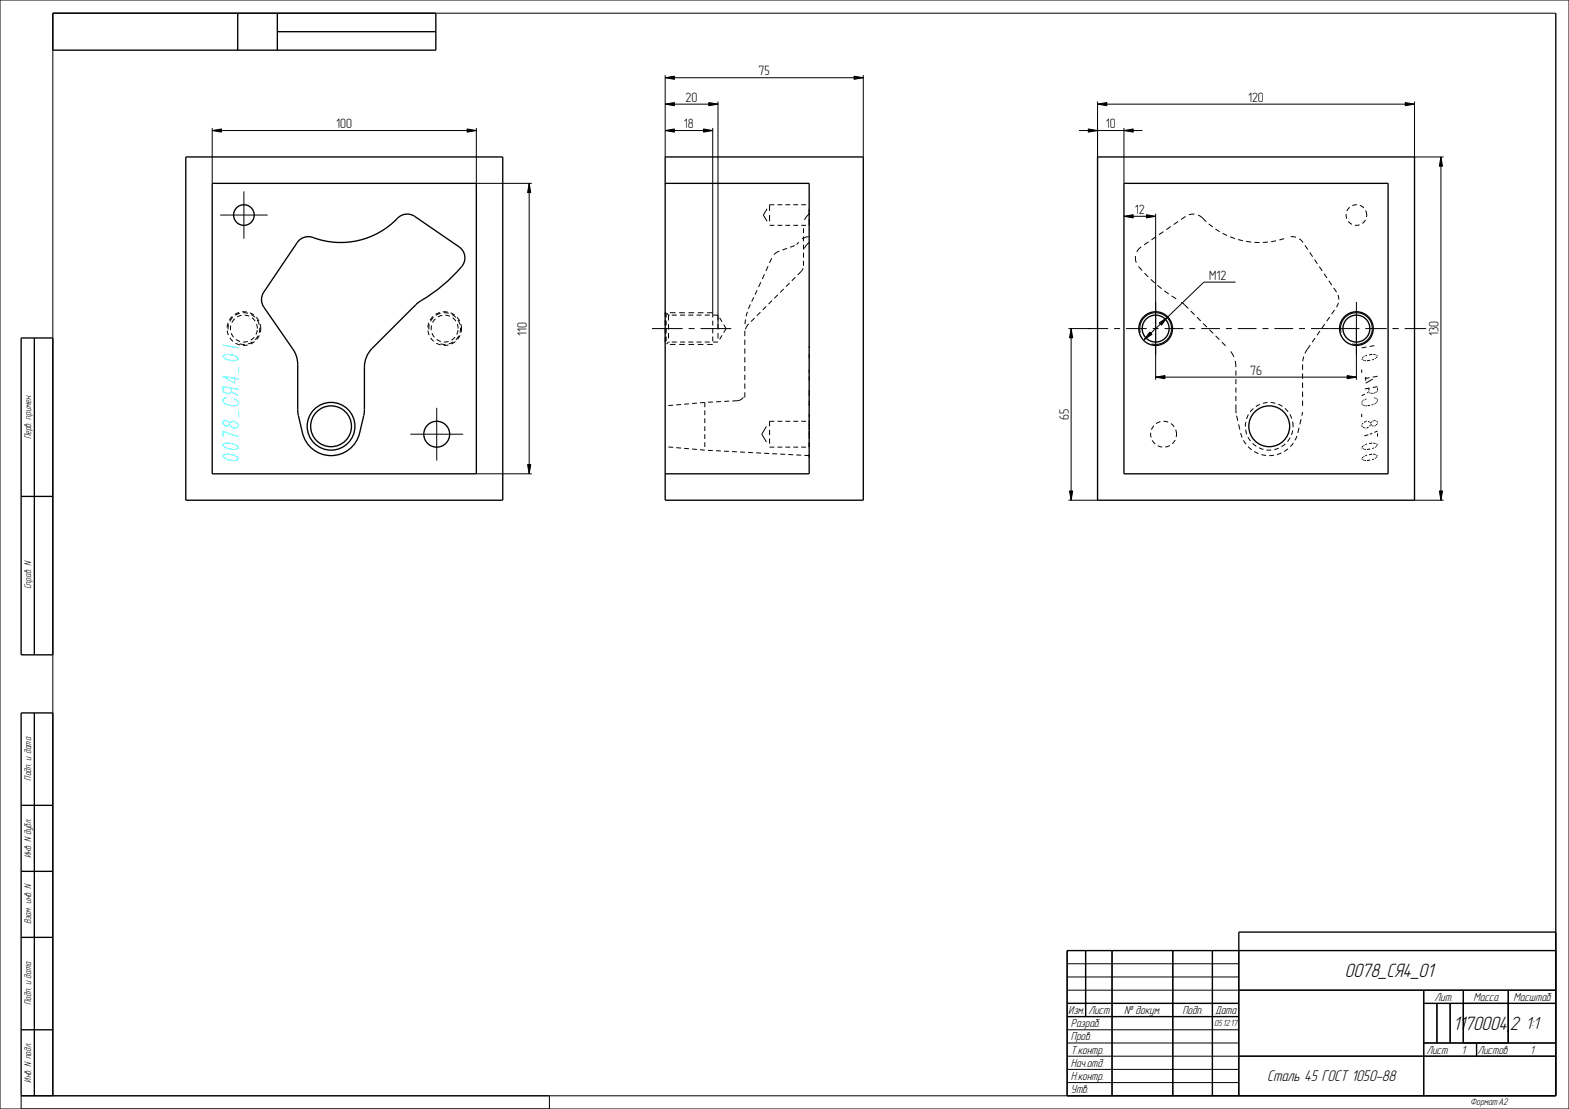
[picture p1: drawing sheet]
<svg xmlns="http://www.w3.org/2000/svg" width="594mm" height="420mm" viewBox="0 0 594 420" stroke-linecap="round" stroke-linejoin="round" font-family="sans-serif">
<g fill="none" stroke="#000" stroke-width=".51">
<path d="M20 5h145v14h-145zM90 5v14M105 12h60M105 5v14M589 5v410h-185v-55h185M70.3 59.4h120v130h-120zM251.8 59.4h75v130h-75zM415.5 59.4h120v130h-120zM80.3 69.4h100v110h-100zM251.8 69.4h54.5v110h-54.5M425.5 69.4h100v110h-100zM113 91.2a5 5 0 0 1 5.5-1.3 30 30 0 0 0 32.6-7.8 5 5 0 0 1 5.9-.1l16.8 11.5a5.2 5.2 0 0 1 .1 8.5 70.8 70.8 0 0 1-16.1 13.1l-16.9 16.8a10.1 10.1 0 0 0-2.9 7.1l-.1 17.1-1.7 7.9a11.1 11.1 0 0 1-10.9 8.6 11.1 11.1 0 0 1-10.8-8.6l-1.7-7.9-.1-18.1a10.1 10.1 0 0 0-1.8-5.7l-11-16a5 5 0 0 1 0-5.7z"/>
<path d="M8 128h12v120h-12zM13 128v120M8 188h12M8 270h12v145h-12zM13 270v145M8 305h12M8 330h12M8 355h12M411 360v25M421 360v55M444 360v55M459 360v55"/>
<path d="M589 353h-120v62M404 380h65M469 375h120M539 380h50M539 375v40M544 380v15M549 380v15M554 375v20M571 375v20M8 390h12M404 385h65M469 400h120"/>
<path d="M539 395h50M559 395v5"/>
<circle cx="125.3" cy="161.4" r="9"/>
<circle cx="125.3" cy="161.4" r="7.7"/>
<circle cx="480.5" cy="161.4" r="7.7"/>
</g>
<path d="M251.8 39.4l3.5-.6v1.2zM251.8 29.4l3.5-.6v1.2zM268.3 38.8l3.5 .6-3.5 .6zM323.3 28.8l3.5 .6-3.5 .6zM251.8 49.4l3.5-.6v1.2zM266.3 48.8l3.5 .6-3.5 .6zM412 48.8l3.5 .6-3.5 .6zM425.5 49.4l3.5-.6v1.2zM425.5 81.9l3.5-.6v1.2zM434 81.3l3.5 .6-3.5 .6zM435.3 125.7l.8 .9-2.9 2zM438.9 122.3l2.9-2-2.1 2.8z" fill="#000"/>
<g fill="none" stroke="#000" stroke-width=".38">
<path d="M0 0h594v420h-594zM589 5h-569v410M251.8 39.4l3.5-.6v1.2zM251.8 29.4l3.5-.6v1.2zM251.8 28.4v31M251.8 39.4h20M251.8 29.4h75M268.3 38.8l3.5 .6-3.5 .6zM271.8 38.4v86M323.3 28.8l3.5 .6-3.5 .6zM326.8 28.4v31M251.8 49.4l3.5-.6v1.2z"/>
<path d="M251.8 49.4h18M266.3 48.8l3.5 .6-3.5 .6zM269.8 48.4v71.8M408.5 49.4h24M412 48.8l3.5 .6-3.5 .6zM415.5 48.4v11M425.5 49.4l3.5-.6v1.2zM425.5 48.4v21M292.1 97.8l-.8 1.8M295.1 95.1l-2.1 1.3M298 94.1l-1.8 .6M300.9 93h.1"/>
<path d="M300.9 93l-1.8 .6M302.4 91.7l-.8 .9M304.2 85.2h.1M304.2 86.4v1.9M304.2 89.5v1.9M304.2 92.6v1.9M304.2 95.7v1.9M304.2 98.8v1.9M306.3 89.6l-1.5 .3-1.2 .6M306.3 91.8l-1 1-.7 1.3M306.3 81.1l-1 1-.7 1.2M425.5 81.9l3.5-.6v1.2z"/>
<path d="M425.5 81.9h12M429.9 97l.3 2.5M432 93.5l-1.6 1.9M434 81.3l3.5 .6-3.5 .6zM434.8 91.6l-1.6 1.1M437.5 80.9v43.5M437.6 89.7l-1.6 1.1M440.4 87.7l-1.6 1.2M443.2 85.8l-1.7 1.2M446 83.9l-1.7 1.1M448.8 82l-1.7 1.1M452.2 81.1l-2.1 .2"/>
<path d="M453.6 81.4l1.3 .8 1.8 1.8M457.6 84.8l1.5 1.2M460.2 86.7l1.6 1M462.9 88.3l1.7 .9M465.7 89.7l1.8 .6M467.5 90.3h.1M468.7 90.7l1.9 .5M471.8 91.4l1.9 .3M474.9 91.8h1.9M480 91.7l-1.9 .1M483.1 91.2l-1.9 .3M486.2 90.4l-1.9 .5"/>
<path d="M488.7 89.6l2 .3M491.9 90.4l1.4 1.4M494 92.9l1.1 1.6M495.8 95.6l1.1 1.6M497.7 98.3l1 1.6M90.8 118.6l-1.7 .8M92 118.5l1.9 .1M95.1 119.1l1.5 1.1M166.8 118.6l-1.7 .8M168 118.5l1.9 .1M171.1 119.1l1.5 1.1M252.2 118.4v1.8"/>
<path d="M253.6 118.4h2.1M257.1 118.4h2.2M260.7 118.4h2.1M264.2 118.4h2.1M267.7 118.4h2.1M283 118.1l-.5 1.7M284.1 115.3l-.7 1.7M285.4 112.6l-.8 1.6M286.6 109.9l-.7 1.6M286.6 109.9h.1M287.9 118.3l-1.4 1.3M288 106.9l-.8 1.8"/>
<path d="M289.4 103.9l-.8 1.8M290.1 116l-1.4 1.4M290.8 100.8l-.8 1.8M292.3 113.8l-1.3 1.4M294.5 111.6l-1.3 1.4M296.7 109.4l-1.3 1.4M298.9 107.2l-1.3 1.3M301.1 105l-1.3 1.3M304 101.6l-.5 1-1.5 1.5M431 100.9l1.4 1.5M433.3 103.4l1.4 1.5M435.7 105.8l1.5 1.4"/>
<path d="M438.2 108l1.6 1.3M440.8 110.1l1.7 1.2M443.6 112.1l1.7 1.1M447.3 114.4l2.6 2.4M450.8 117.8l1.4 1.4M467.8 106.8h-12l-22.6 21.8M499.5 101l1.1 1.6M501.3 103.7l1.1 1.6M503.1 106.3l1.1 1.7M504.9 109l1.1 1.6M505.2 117.4l-1.1 1.6M506.5 111.7l.4 1.8"/>
<path d="M506.7 114.7l-.7 1.6M86.5 122.9l-.2 1.9M88.1 120.2l-1.1 1.5M90.8 130.2l1.9 .2M95.6 129.5l-1.7 .7M97.4 121.2l.7 1.7M97.7 127.2l-1.1 1.5M98.3 124.1l-.2 1.9M162.5 122.9l-.2 1.9M164.1 120.2l-1.1 1.5M166.8 130.2l1.9 .2M171.6 129.5l-1.7 .7"/>
<path d="M173.4 121.2l.7 1.7M173.7 127.2l-1.1 1.5M174.3 124.1l-.2 1.9M252.2 121.4v1.8M252.2 124.4v1.8M252.2 127.4v1.8M253.6 130.4h2.1M257.1 130.4h2.2M260.7 130.4h2.1M264.2 130.4h2.1M267.7 130.4h2.1M269.8 121.4v1.8"/>
<path d="M269.8 124.4v1.8M269.8 127.4v1.8M282 125.3v2M282 128.6v2M282 131.9v2M282 135.3v2M282 138.6v2M282 124h.1M282.2 121l-.2 1.8M283.5 122.7l-1.3 2M285.7 120.5l-1.4 1.3M431.7 126a6 6 0 0 1 5.3-7.5 6 6 0 0 1 6.5 6.5 6 6 0 0 1-7.5 5.2"/>
<path d="M435.3 125.7l.8 .9-2.9 2zM438.9 122.3l2.9-2-2.1 2.8zM453.2 120.1l1.4 1.4M455.5 122.5l1.4 1.4M457.9 124.8l1.4 1.5M460.2 127.2l1.4 1.4M462.6 129.6l1.4 1.4M464.9 131.9h.1M466 133.1l1.1 2.1M467.6 136.7l.3 2.3M493.1 138v2.1M493.6 135l-.4 1.8"/>
<path d="M496 130.7l-2 3.2M497.9 128l-1.1 1.6M499.7 125.4l-1.1 1.6M501.5 122.7l-1.1 1.6M503.4 120.1l-1.1 1.5M507.7 126a6 6 0 0 1 5.3-7.5 6 6 0 0 1 6.5 6.5 6 6 0 0 1-7.5 5.2M251.8 153.7h.1M254.8 153.5l-1.8 .1M257.8 153.2l-1.8 .1M260.8 152.9l-1.8 .2M263.8 152.7l-1.8 .1M265 152.6l1.8-.2v1.8"/>
<path d="M266.8 155.4v1.8M266.8 158.4v1.8M269.9 152.2l-1.8 .1M273 152.1l-1.9 .1M276 151.9l-1.8 .1M281.4 150.5l-1.5 1.1-2.6 .3M282 141.9v2M282 145.2v2M282 148.6v2M467.9 153.2l.1 3.3M467.9 140.3v2M467.9 143.5v2"/>
<path d="M467.9 146.8v1.9M467.9 150v1.9M468.2 157.4l.4 2M492.6 158.7l-.5 2M493.1 156.1l-.2 1.3M493.1 141.4v2.1M493.1 144.9v2M493.1 148.3v2M493.1 151.7v2.1M251.8 169.2h.1M253 169.3l1.8 .1M256 169.5l1.8 .2"/>
<path d="M259 169.8l1.8 .2M262 170.1l1.8 .1M265 170.3l1.8 .2M266.8 170.5h.1M266.8 161.4v1.8M266.8 164.5v1.8M266.8 167.5v1.8M268 170.5l1.9 .1M271.1 170.7l1.8 .1M274.1 170.9l1.8 .1M277.2 171l1.8 .1M280.2 171.2l1.8 .1"/>
<path d="M283.2 171.3l1.9 .1M286.3 171.5l1.8 .1M289.3 171.7l1.8 .1M292.4 171.8l1.8 .1M295.4 172l1.8 .1M298.4 172.1l1.9 .1M301.5 172.3l1.8 .1M304.5 172.5l1.8 .1M468.9 160.7l.5 2M469.7 164l.5 1.7M470.8 166.8l.9 1.5M472.5 169.2l1.4 1.1"/>
<path d="M474.8 171l1.6 .8M477.6 172.2l1.7 .3M482.3 172.4l-1.8 .2M485.1 171.5l-1.6 .7M487.6 170l-1.4 1M489.6 167.8l-1.1 1.4M491 165.1l-.7 1.7M491.8 162l-.5 2M411 360v25M421 360v55M444 360v55M459 360v55"/>
<path d="M469 360v55M404 365h65M404 370h65M404 375h185M404 380h65M539 380h50M539 375v40M544 380v15M549 380v15M554 375v20M571 375v20M404 385h65"/>
<path d="M404 390h65M404 395h65M404 400h185M539 395h50M559 395v5M208 415v5M404 415v-55h185v55h-581v5M404 405h65M404 410h65"/>
</g>
<path d="M489.6 161.4a9 9 0 0 0-13.3-8 9 9 0 0 0-1 15.4 9 9 0 0 0 14.2-6.1l.1-1.3" fill="none" stroke="#000" stroke-width=".38" stroke-dasharray="1.8 1.2" stroke-linecap="butt"/>
<!-- layer: AXES -->
<g fill="none" stroke="#000" stroke-width=".38">
<path d="M92.3 72.4v18M290.4 79.1l-1.4 2.3 1.4 2.4M293.1 77.5h-1.8v2.4M294.3 77.5h1.8M297.3 77.5h1.8M300.3 77.5h1.8M303.3 77.5h1.8M306.3 79.1v2.3M83.3 81.4h18M291.3 81.4v2.4M291.3 85.3h1.8M294.3 85.3h1.8"/>
<path d="M297.3 85.3h1.8M300.3 85.3h1.8M303.3 85.3h1.8M306.3 83v2.3M251.8 118.1v1.9M252.3 118.6l.8 .7M253.1 119.3h.1M253.1 119.3v2.1M254.3 119.3h1.9M257.5 119.3h1.8M260.6 119.3h1.9M263.7 119.3h1.9"/>
<path d="M266.8 119.3h1.9M270 119.3h1.8v2.1M437.5 114.3v20.2M513.5 114.3v20.2M246.8 124.4h11.6M251.8 121.3v1.9M251.8 124.4v2M251.8 127.6v1.9M253.1 129.5h.1M253.1 122.7v2.1M253.1 126.1v2.1M253.1 129.5l-.8 .8"/>
<path d="M254.3 129.5h1.9M257.5 129.5h1.8M260.6 129.5h1.9M260.7 124.4h2.3M263.7 129.5h1.9M265.2 124.4h11.6M266.8 129.5h1.9M270 129.5h1.8M271.8 122.7v2.1M271.8 126.1v2.1M272.4 120.4l1 1.5M273.4 127l-1 1.5"/>
<path d="M274 122.9l.9 1.5-.9 1.6M411.7 124.4h7.8M421.8 124.4h2.3M426.3 124.4h7.8M436.4 124.4h2.2M440.9 124.4h7.1M450.2 124.4h2.3M454.8 124.4h7M464.1 124.4h2.3M468.6 124.4h7.1M478 124.4h2.2M482.5 124.4h7.1"/>
<path d="M491.8 124.4h2.3M496.3 124.4h18.3M516.9 124.4h8.1M527.3 124.4h.1M527.3 124.4h2.2M531.8 124.4h8.1M165.3 154.4v20M293.1 159.5h-1.8v2M294.3 159.5h1.8M297.3 159.5h1.8M300.3 159.5h1.8M303.3 159.5h1.8"/>
<path d="M155.3 164.4h20M290.2 161.5l-1.8 2.9 1.8 3M291.3 169.3h1.8M291.3 162.8v2M291.3 166.1v1.9M294.3 169.3h1.8M297.3 169.3h1.8M300.3 169.3h1.8M303.3 169.3h1.8M306.3 160.8v2M306.3 164.1v2M306.3 167.4v1.9"/>
</g>
<path d="M517.4 81.4a3.9 3.9 0 0 0-5.6-3.5 3.9 3.9 0 0 0-.7 6.6 3.9 3.9 0 0 0 6.2-2.3l.1-.8M97.4 124.4a5.1 5.1 0 0 0-7.3-4.5 5.1 5.1 0 0 0-.8 8.6 5.1 5.1 0 0 0 8.1-3.1v-1M98.7 124.4a6.4 6.4 0 0 0-9.3-5.6 6.4 6.4 0 0 0-.8 10.8 6.4 6.4 0 0 0 10-4.1l.1-1.1M173.4 124.4a5.1 5.1 0 0 0-7.3-4.5 5.1 5.1 0 0 0-.8 8.6 5.1 5.1 0 0 0 8.1-3.1v-1M174.7 124.4a6.4 6.4 0 0 0-9.3-5.6 6.4 6.4 0 0 0-.8 10.8 6.4 6.4 0 0 0 10-4.1l.1-1.1M445.4 164.4a4.9 4.9 0 0 0-7.1-4.3 4.9 4.9 0 0 0-.7 8.3 4.9 4.9 0 0 0 7.7-3.1l.1-.9" fill="none" stroke="#000" stroke-width=".38" stroke-dasharray="1.8 1.2" stroke-linecap="butt"/>
<g fill="none" stroke="#000" stroke-width=".51">
<circle cx="92.3" cy="81.4" r="3.9"/>
<circle cx="437.5" cy="124.4" r="6.4"/>
<circle cx="437.5" cy="124.4" r="5.1"/>
<circle cx="513.5" cy="124.4" r="5.1"/>
<circle cx="513.5" cy="124.4" r="6.4"/>
<circle cx="165.3" cy="164.4" r="4.9"/>
</g>
<!-- layer: COSMETICS -->
<g fill="none" stroke="#0ff" stroke-width=".38">
<path d="M84.3 134.9l.5-.5a5.2 5.2 0 0 1 5.5 1.5l-.5 .5a5.2 5.2 0 0 1-5.5-1.5zM84.3 130.7l6 1M90.3 139.1v2.1M85.8 150.6a1.17 1.17 0 0 0-1.5 .9 1.17 1.17 0 0 0 1 1.4l1.3 .5 2.2 .3a1.17 1.17 0 0 0 1.6-.9 1.17 1.17 0 0 0-1.1-1.4l-.7-.3M87.6 148.2l2.7 1.7M87.6 147v1.5a2.04 2.04 0 0 1-3.3-.6v-1.5l6 1.1M88.8 142.8v2.3l-4.5-2.6 6 1.1M90.3 155.9v2.1M84.3 172.7l.5-.5a5.2 5.2 0 0 1 5.5 1.5l-.5 .5a5.2 5.2 0 0 1-5.5-1.5zM84.3 168.5l.5-.5a5.2 5.2 0 0 1 5.5 1.5l-.5 .5a5.2 5.2 0 0 1-5.5-1.5zM84.3 165.3v-2.1l6 2.1M86.8 160.3a1.42 1.42 0 0 0-1.1-1 1.42 1.42 0 0 0-1.4 .5 1.39 1.39 0 0 0 .9 1.5 1.39 1.39 0 0 0 1.6-.5"/>
<path d="M86.8 160.3l1.5-.8a2.23 2.23 0 0 1 2 1.9l-1.5 .8-1.5-.8-.5-.6M86.8 160.3v.5"/>
</g>
<g fill="none" stroke="#000" stroke-width=".38">
<path d="M306.3 131.1v.6M306.3 134.2v1.5M306.3 139.9v1.3M515.5 135.9l.3 .3M515.5 139.9v1.3M516 136.4l.3 .1M516 135.3l-.3 .4M516.5 136.6h.6M516.5 135l-.3 .2M517.3 131.4l-1.8 .3M517.5 134.5l-.6 .3M518.7 136.4l-1.2 .2"/>
<path d="M519.5 134.2l-1.2 .2M519.9 134.2l.6 .1M520.1 136l-.6 .3M520.3 130.9l-1.8 .3M520.7 134.3l.3 .1M520.8 135.6l-.3 .3M521.2 134.6l.3 .3M521.3 135.1l-.3 .4M306.3 142.5v1.6M306.3 147.8v2.1M306.3 151.8v1.9M306.3 156.7v1.3"/>
<path d="M306.3 159.2v1.8M515.5 152.9l.2 .2M515.5 152.5v.2M515.5 156.7v1.3M515.8 153.2l.1 .2M515.8 152l-.2 .3M516 153.4l.3 .1M516 151.7l-.1 .2M516.5 153.6h.3M516.5 151.4l-.3 .2M516.7 149.3l-1.2 .6M517 142.8v1.4"/>
<path d="M517 159.6l-.6 .4M517.3 151.1l-.5 .2M517.5 153.7h-.5M517.5 159.5h-.3M517.8 148.6l-.3 .2M517.9 159.6l.6 .2M518.2 148.3l-.2 .2M518.3 148.5l.1 .2M518.3 147v.9M518.5 147l-1.8 .3M518.5 143l-1.8 .3M518.5 148.8l.3 .1"/>
<path d="M518.7 153.5l-.9 .2M519 149h.3M519.5 159.7l-.3 .3M519.7 143.6l-2.7 1.5M519.7 153.2l-.4 .2M520 148.9l-.5 .1M520 159.3l-.3 .2M520.2 150.7h.3M520.3 153l-.3 .1M520.5 159.2l-.3 .1M520.6 148.8l-.3 .1M520.7 159.3l.3 .1"/>
<path d="M520.7 150.8l.3 .1M520.8 152.7l-.3 .2M521.1 148.5l-.3 .2M521.1 150.9l.2 .2M521.2 152.4l-.2 .2M521.2 159.6l.3 .2M521.4 151.2l.1 .2M521.4 148.1l-.1 .2M521.4 152l-.1 .3M521.5 146.4l-1.8 .4M521.5 142.5l-1.8 .3M521.5 147v.9"/>
<path d="M521.5 151.6v.2M306.3 163.2v1.3M306.3 167.8v1.5M306.3 172v1.5M515.5 173.7l.3 .3M515.5 169.5l.3 .3M515.5 161.4l.3 .3M515.5 160.9v.3M516 174.2l.3 .1M516 170l.3 .1M516 161.8l.6 .3M516 160.3l-.3 .3"/>
<path d="M516 168.9l-.3 .4M516 173.1l-.3 .4M516.5 174.4h.6M516.5 170.2h.6M516.5 168.6l-.3 .2M516.5 172.8l-.3 .2M517.3 162.1l-.3 .1M517.5 168.1l-.6 .3M517.5 172.3l-.6 .3M518 164.6l-1.5 .5M518.1 161.7l-.6 .4M518.7 174.2l-1.2 .2"/>
<path d="M518.7 170l-1.2 .2M518.7 160l.3 .3M518.8 161l-.3 .4M519 160.5l.3 .6M519.5 172l-1.2 .2M519.5 167.8l-1.2 .2M519.5 161.2l.3 .1M519.5 164.1l-.9 .3M519.9 172l.6 .1M519.9 167.8l.6 .1M520.1 169.6l-.6 .3M520.1 173.8l-.6 .3"/>
<path d="M520.3 161.3l-.3 .1M520.7 172.1l.3 .1M520.7 167.9l.3 .1M520.8 161.1l-.3 .2M520.8 169.2l-.3 .3M520.8 173.4l-.3 .3M521.2 172.4l.3 .3M521.2 168.2l.3 .3M521.3 160.6l-.3 .4M521.3 168.7l-.3 .4M521.3 172.9l-.3 .4M521.5 160v.3"/>
<path d="M521.5 164.1v1.2M521.5 163.2l-1.2 .6"/>
</g>
<!-- layer: DRAFT_DIMS -->
<path d="M415.5 39.4l3.5-.6v1.2zM532 38.8l3.5 .6-3.5 .6zM80.3 49.4l3.5-.6v1.2zM176.8 48.8l3.5 .6-3.5 .6zM545.5 59.4l.6 3.5h-1.2zM200.3 69.4l.6 3.5h-1.2zM405.5 124.4l.6 3.5h-1.2zM437.5 142.8l3.5-.6v1.2zM510 142.2l3.5 .6-3.5 .6zM199.7 175.9h1.2l-.6 3.5zM404.9 185.9h1.2l-.6 3.5zM544.9 185.9h1.2l-.6 3.5z" fill="#000"/>
<g fill="none" stroke="#000" stroke-width=".38">
<path d="M415.5 39.4l3.5-.6v1.2zM415.5 38.4v151h-11M415.5 39.4h120M532 38.8l3.5 .6-3.5 .6zM535.5 38.4v151h11M80.3 49.4l3.5-.6v1.2zM80.3 48.4v21M80.3 49.4h100M176.8 48.8l3.5 .6-3.5 .6zM180.3 48.4v21h21M535.5 59.4h11M545.5 59.4l.6 3.5h-1.2z"/>
<path d="M545.5 59.4v130M200.3 69.4l.6 3.5h-1.2zM200.3 69.4v110M404.5 124.4h8.6M405.5 124.4l.6 3.5h-1.2zM405.5 124.4v65M437.5 124.4v19.4M513.5 124.4v19.4M437.5 142.8l3.5-.6v1.2zM437.5 142.8h76M510 142.2l3.5 .6-3.5 .6zM180.3 179.4h21"/>
<path d="M199.7 175.9h1.2l-.6 3.5zM404.9 185.9h1.2l-.6 3.5zM544.9 185.9h1.2l-.6 3.5z"/>
</g>
<g font-size="7.6">
<text x="509.2" y="370.1">0078_СЯ4_01</text>
<text x="550.2" y="390.1">1170004,2</text>
</g>
<text font-size="6.8" x="577.6" y="389.8">1:1</text>
<text font-size="6.1" x="479.7" y="409.6">Сталь 45 ГОСТ 1050-88</text>
<g font-size="5.1">
<text x="287.2" y="28.6">75</text>
<text x="259.6" y="38.6">20</text>
<text x="472.5" y="38.6">120</text>
<text x="127.3" y="48.6">100</text>
<text x="258.9" y="48.6">18</text>
<text x="418.6" y="48.6">10</text>
<text x="429.6" y="81">12</text>
<text x="457.8" y="106">M12</text>
<text x="199.5" y="127.1" transform="rotate(-90 199.5 127.1)">110</text>
<text x="544.6" y="127.3" transform="rotate(-90 544.6 127.3)">130</text>
<text x="473.3" y="142">76</text>
<text x="404.6" y="159.1" transform="rotate(-90 404.6 159.1)">65</text>
</g>
<g font-size="4.5">
<text x="543.1" y="379.1">Лит.</text>
<text x="557.9" y="379.1">Масса</text>
<text x="573" y="379.1">Масштаб</text>
<text x="404.4" y="384.1">Изм.</text>
<text x="405.4" y="389.1">Pазраб.</text>
<text x="412" y="384.1">Лист</text>
<text x="425.6" y="384.1">№ докум.</text>
<text x="447.6" y="384.1">Подп.</text>
<text x="460" y="384.1">Дата</text>
<text x="405.4" y="394.1">Пров.</text>
<text x="405.4" y="399.1">Т.контр.</text>
<text x="540" y="399.1">Лист</text>
<text x="553.4" y="399.1">1</text>
<text x="559.3" y="399.1">Листов</text>
<text x="579.4" y="399.1">1</text>
<text x="405.4" y="404.1">Нач.отд.</text>
<text x="405.4" y="409.1">Н.контр.</text>
<text x="405.4" y="414.1">Утв.</text>
</g>
<g font-size="3.8">
<text x="11.8" y="166.4" transform="rotate(-90 11.8 166.4)">Перв. примен.</text>
<text x="11.8" y="223.2" transform="rotate(-90 11.8 223.2)">Справ. N</text>
<text x="11.8" y="295.6" transform="rotate(-90 11.8 295.6)">Подп. и дата</text>
<text x="11.8" y="325" transform="rotate(-90 11.8 325)">Инв. N дубл.</text>
<text x="11.8" y="350" transform="rotate(-90 11.8 350)">Взам. инв. N</text>
<text x="11.8" y="380.6" transform="rotate(-90 11.8 380.6)">Подп. и дата</text>
<text x="11.8" y="410" transform="rotate(-90 11.8 410)">Инв. N подл.</text>
<text x="556.6" y="418.4">Формат:А2</text>
</g>
<text font-size="3.5" x="459.6" y="388.7">05.12.17</text>
</svg>
